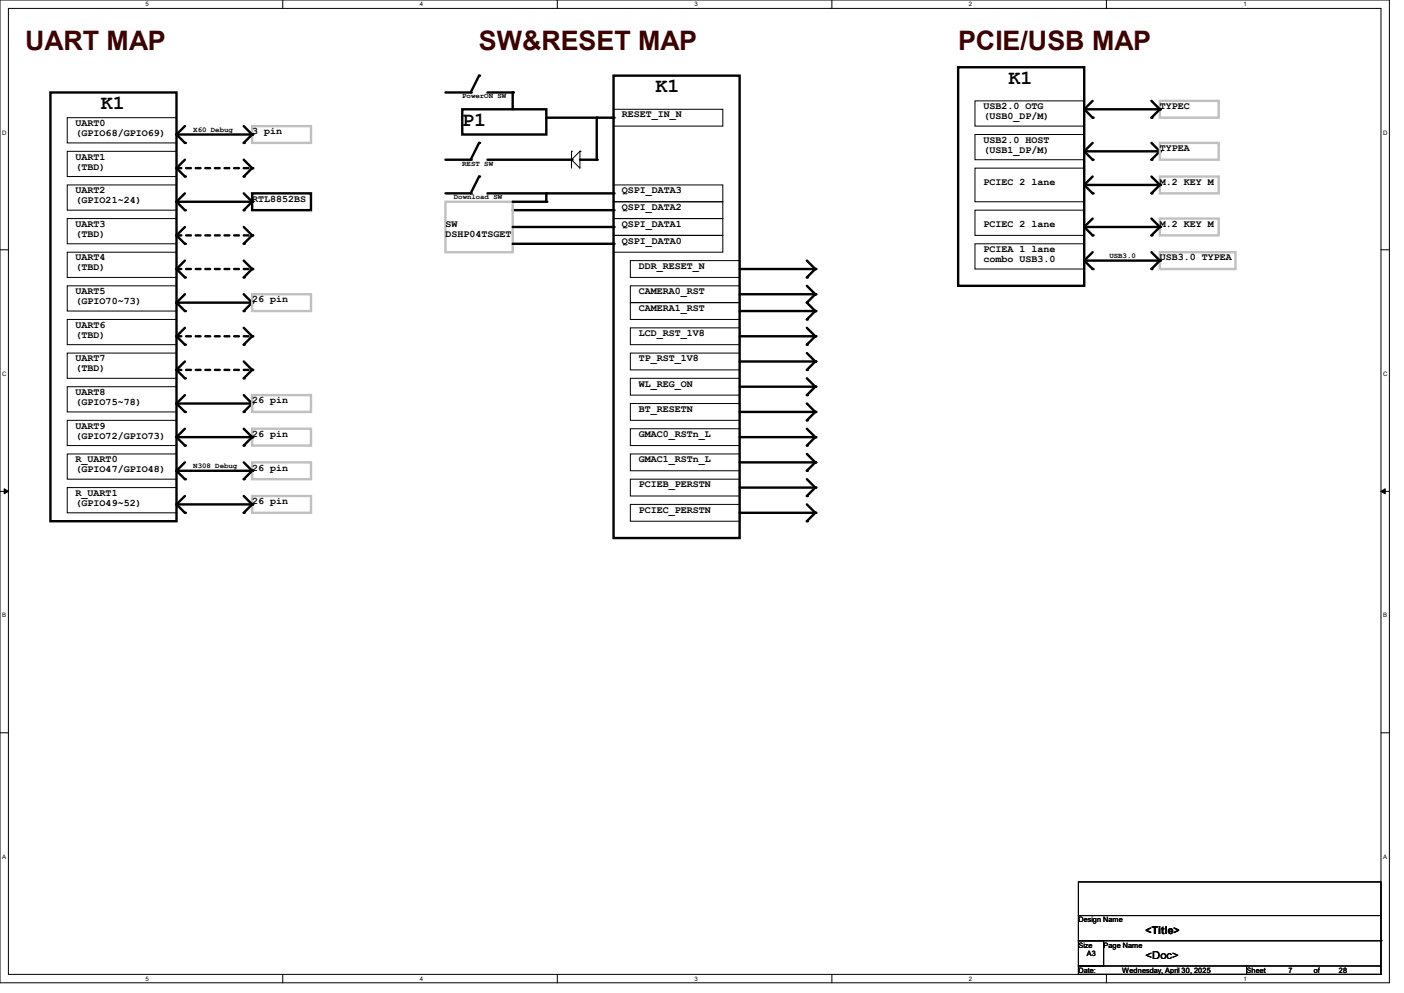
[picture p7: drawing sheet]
<svg xmlns="http://www.w3.org/2000/svg" width="297mm" height="210mm" viewBox="0 0 297 210" stroke-linecap="round" stroke-linejoin="round" font-family="sans-serif">
<path d="M0 0h293.9v207.9h-293.9zM1.8 1.8h290.3v204.3h-290.3z" fill="none" stroke="#000" stroke-width=".21"/>
<g fill="#fff">
<path d="M30.8 .2h.7v1.4h-.7z"/>
<path d="M30.8 206.2h.7v1.4h-.7z"/>
</g>
<path d="M59.8 0v1.8M59.8 206.1v1.8" fill="none" stroke="#000" stroke-width=".21"/>
<g fill="#fff">
<path d="M88.8 .2h.7v1.4h-.7z"/>
<path d="M88.8 206.2h.7v1.4h-.7z"/>
</g>
<path d="M117.9 0v1.8M117.9 206.1v1.8" fill="none" stroke="#000" stroke-width=".21"/>
<g fill="#fff">
<path d="M146.9 .2h.7v1.4h-.7z"/>
<path d="M146.9 206.2h.7v1.4h-.7z"/>
</g>
<path d="M176 0v1.8M176 206.1v1.8" fill="none" stroke="#000" stroke-width=".21"/>
<g fill="#fff">
<path d="M205 .2h.7v1.4h-.7z"/>
<path d="M205 206.2h.7v1.4h-.7z"/>
</g>
<path d="M234.1 0v1.8M234.1 206.1v1.8" fill="none" stroke="#000" stroke-width=".21"/>
<g fill="#fff">
<path d="M263.1 .2h.6v1.4h-.6z"/>
<path d="M263.1 206.2h.6v1.4h-.6z"/>
<path d="M.5 27.3h.9v1.4h-.9z"/>
<path d="M292.6 27.3h.9v1.4h-.9z"/>
<path d="M.5 78.4h.9v1.4h-.9z"/>
<path d="M292.6 78.4h.9v1.4h-.9z"/>
</g>
<path d="M0 52.8h1.8M292.1 52.8h1.8" fill="none" stroke="#000" stroke-width=".21"/>
<g fill="#fff">
<path d="M.5 129.5h.8v1.4h-.8z"/>
<path d="M292.6 129.5h.8v1.4h-.8z"/>
</g>
<path d="M0 103.9h1.8M292.1 103.9h1.8" fill="none" stroke="#000" stroke-width=".21"/>
<path d="M.9 103.4l.9 .5-.9 .5zM292.1 103.9l.9-.5v1z" fill="#000" stroke="#000" stroke-width=".21"/>
<g fill="#fff">
<path d="M.5 180.5h.8v1.4h-.8z"/>
<path d="M292.6 180.5h.8v1.4h-.8z"/>
</g>
<g fill="none" stroke="#000" stroke-width=".21">
<path d="M14.2 24.9h23.1v5.3h-23.1zM14.2 32h23.1v5.3h-23.1zM14.2 39.1h23.1v5.3h-23.1zM120.9 33.8h.1M120.9 32h.1M120.9 32v3.6M122.7 32h.1M122.7 32v3.6l-1.8-1.8M122.7 32l-1.8 1.8M129.8 23.1h23.1v3.6h-23.1zM129.8 39.1h23.1v3.6h-23.1zM206.2 35.6h23.2v7.1h-23.2z"/>
<path d="M206.2 21.3h23.2v5.4h-23.2zM206.2 28.4h23.2v5.4h-23.2zM14.2 46.2h23.1v5.4h-23.1zM14.2 53.3h23.1v5.4h-23.1zM129.8 42.7h23.1v3.5h-23.1zM129.8 46.2h23.1v3.6h-23.1zM129.8 49.8h23.1v3.5h-23.1zM133.3 55.1h23.2v3.6h-23.2zM206.2 44.4h23.2v5.4h-23.2zM206.2 51.6h23.2v5.3h-23.2zM14.2 60.5h23.1v5.3h-23.1zM14.2 67.6h23.1v5.3h-23.1z"/>
<path d="M14.2 74.7h23.1v5.3h-23.1zM133.3 60.5h23.2v3.5h-23.2zM133.3 64h23.2v3.6h-23.2zM133.3 69.3h23.2v3.6h-23.2zM133.3 74.7h23.2v3.5h-23.2zM14.2 81.8h23.1v5.3h-23.1zM14.2 88.9h23.1v5.3h-23.1zM14.2 96h23.1v5.3h-23.1zM133.3 80h23.2v3.6h-23.2zM133.3 85.3h23.2v3.6h-23.2zM133.3 90.7h23.2v3.5h-23.2zM133.3 96h23.2v3.6h-23.2z"/>
<path d="M14.2 103.1h23.1v5.4h-23.1zM133.3 101.3h23.2v3.6h-23.2zM133.3 106.7h23.2v3.5h-23.2zM0 155h1.8M292.1 155h1.8M228.1 186.5h64v7.1h-64zM228.1 193.6h64v5.4h-64zM228.1 199h5.4v5.3h-5.4zM292.1 199h.1M292.1 199v5.3M228.1 204.3h35.6v1.8h-35.6zM263.7 204.3h28.4v1.8h-28.4z"/>
</g>
<g fill="none" stroke="#000" stroke-width=".51">
<path d="M10.7 19.6h26.6v90.6h-26.6zM101.3 16l-1.7 3.6h-5.4M103.1 19.6h5.4v3.5M129.8 16h26.7v97.8h-26.7zM202.7 14.2h26.7v46.3h-26.7zM37.3 28.4h16M37.3 28.4l1.8 1.8M39.1 26.7l-1.8 1.7M39.1 33.8l-1.8 1.8 1.8 1.7M51.6 26.7l1.7 1.7M51.6 33.8l1.7 1.8-1.7 1.7M53.3 28.4l-1.7 1.8"/>
<path d="M97.8 23.1h17.8v5.3h-17.8zM101.3 30.2l-1.7 3.6h-5.4M101.3 37.3l-1.7 3.6h-5.4M103.1 33.8h17.8M115.6 24.9h14.2M126.2 24.9v8.9h-3.5M229.4 23.1h16M229.4 23.1l1.7 1.8M229.4 39.1h16M229.4 39.1l1.7 1.8M229.4 32h16M229.4 32l1.7 1.8"/>
<path d="M231.1 21.3l-1.7 1.8M231.1 37.3l-1.7 1.8M231.1 30.2l-1.7 1.8M243.6 21.3l1.8 1.8M243.6 37.3l1.8 1.8M243.6 30.2l1.8 1.8M245.4 23.1l-1.8 1.8M245.4 32l-1.8 1.8M245.4 39.1l-1.8 1.8M37.3 42.7h16M37.3 42.7l1.8 1.7M39.1 40.9l-1.8 1.8"/>
<path d="M39.1 48l-1.8 1.8 1.8 1.8M39.1 55.1l-1.8 1.8 1.8 1.8M51.6 40.9l1.7 1.8M51.6 48l1.7 1.8-1.7 1.8M51.6 55.1l1.7 1.8-1.7 1.8M53.3 40.9h12.5v3.5h-12.5zM53.3 42.7l-1.7 1.7M103.1 40.9h26.7M108.5 44.4h21.3M108.5 48h21.3M108.5 51.6h21.3M115.6 40.9v1.8h-7.1"/>
<path d="M156.5 56.9h16M170.7 55.1l1.8 1.8M172.5 56.9l-1.8 1.8M229.4 48h16M229.4 48l1.7 1.8M229.4 55.1h16M229.4 55.1l1.7 1.8M231.1 46.2l-1.7 1.8M231.1 53.3l-1.7 1.8M243.6 46.2l1.8 1.8M243.6 53.3l1.8 1.8M245.4 48l-1.8 1.8"/>
<path d="M245.4 55.1l-1.8 1.8M37.3 64h16M37.3 64l1.8 1.8M39.1 62.2l-1.8 1.8M39.1 69.3l-1.8 1.8 1.8 1.8M39.1 76.5l-1.8 1.7 1.8 1.8M51.6 62.2l1.7 1.8M51.6 69.3l1.7 1.8-1.7 1.8M51.6 76.5l1.7 1.7-1.7 1.8M53.3 64l-1.7 1.8M156.5 62.2h16M156.5 65.8h16"/>
<path d="M156.5 71.1h16M156.5 76.5h16M170.7 60.5l1.8 1.7M170.7 69.3l1.8 1.8M170.7 74.7l1.8 1.8M172.5 62.2l-1.8 1.8 1.8 1.8M172.5 65.8l-1.8 1.8M172.5 71.1l-1.8 1.8M172.5 76.5l-1.8 1.7M37.3 85.3h16M37.3 85.3l1.8 1.8M37.3 92.5h16"/>
<path d="M37.3 92.5l1.8 1.7M37.3 99.6h16M37.3 99.6l1.8 1.7M39.1 83.6l-1.8 1.7M39.1 90.7l-1.8 1.8M39.1 97.8l-1.8 1.8M51.6 83.6l1.7 1.7M51.6 90.7l1.7 1.8M51.6 97.8l1.7 1.8M53.3 85.3l-1.7 1.8M53.3 92.5l-1.7 1.7M53.3 99.6l-1.7 1.7"/>
<path d="M156.5 92.5h16M156.5 81.8h16M156.5 87.1h16M156.5 97.8h16M170.7 80l1.8 1.8M170.7 85.3l1.8 1.8M170.7 90.7l1.8 1.8M170.7 96l1.8 1.8M172.5 81.8l-1.8 1.8M172.5 87.1l-1.8 1.8M172.5 92.5l-1.8 1.7M172.5 97.8l-1.8 1.8"/>
<path d="M37.3 106.7h16M37.3 106.7l1.8 1.8M39.1 104.9l-1.8 1.8M51.6 104.9l1.7 1.8M53.3 106.7l-1.7 1.8M156.5 103.1h16M156.5 108.5h16M170.7 101.3l1.8 1.8M170.7 106.7l1.8 1.8M172.5 103.1l-1.8 1.8M172.5 108.5l-1.8 1.7"/>
</g>
<path d="M53.3 26.7h12.5v3.5h-12.5zM245.4 21.3h12.4v3.6h-12.4zM245.4 37.3h12.4v3.6h-12.4zM245.4 30.2h12.4v3.6h-12.4zM94.2 42.7h14.3v10.6h-14.3zM245.4 53.3h16v3.6h-16zM245.4 46.2h12.4v3.6h-12.4zM53.3 62.2h12.5v3.6h-12.5zM53.3 83.6h12.5v3.5h-12.5zM53.3 90.7h12.5v3.5h-12.5zM53.3 97.8h12.5v3.5h-12.5zM53.3 104.9h12.5v3.6h-12.5z" fill="none" stroke="#c0c0c0" stroke-width=".51"/>
<g fill="#000">
<circle cx="99.6" cy="19.6" r=".25"/>
<circle cx="101.3" cy="16" r=".25"/>
<circle cx="108.5" cy="19.6" r=".25"/>
<circle cx="37.3" cy="28.4" r=".25"/>
<circle cx="37.3" cy="35.6" r=".25"/>
<circle cx="39.1" cy="37.3" r=".25"/>
<circle cx="39.1" cy="30.2" r=".25"/>
<circle cx="51.6" cy="37.3" r=".25"/>
<circle cx="51.6" cy="30.2" r=".25"/>
<circle cx="53.3" cy="28.4" r=".25"/>
<circle cx="53.3" cy="35.6" r=".25"/>
<circle cx="99.6" cy="33.8" r=".25"/>
<circle cx="101.3" cy="30.2" r=".25"/>
<circle cx="101.3" cy="37.3" r=".25"/>
<circle cx="120.9" cy="33.8" r=".25"/>
<circle cx="126.2" cy="33.8" r=".25"/>
<circle cx="126.2" cy="24.9" r=".25"/>
<circle cx="129.8" cy="24.9" r=".25"/>
<circle cx="229.4" cy="32" r=".25"/>
<circle cx="229.4" cy="23.1" r=".25"/>
<circle cx="229.4" cy="39.1" r=".25"/>
<circle cx="231.1" cy="24.9" r=".25"/>
<circle cx="231.1" cy="33.8" r=".25"/>
<circle cx="243.6" cy="24.9" r=".25"/>
<circle cx="243.6" cy="33.8" r=".25"/>
<circle cx="245.4" cy="23.1" r=".25"/>
<circle cx="245.4" cy="32" r=".25"/>
<circle cx="245.4" cy="39.1" r=".25"/>
<circle cx="37.3" cy="49.8" r=".25"/>
<circle cx="37.3" cy="42.7" r=".25"/>
<circle cx="37.3" cy="56.9" r=".25"/>
<circle cx="39.1" cy="51.6" r=".25"/>
<circle cx="39.1" cy="44.5" r=".25"/>
<circle cx="39.1" cy="58.7" r=".25"/>
<circle cx="51.6" cy="44.5" r=".25"/>
<circle cx="51.6" cy="51.6" r=".25"/>
<circle cx="51.6" cy="58.7" r=".25"/>
<circle cx="53.3" cy="42.7" r=".25"/>
<circle cx="53.3" cy="49.8" r=".25"/>
<circle cx="53.3" cy="56.9" r=".25"/>
<circle cx="99.6" cy="40.9" r=".25"/>
<circle cx="115.6" cy="42.7" r=".25"/>
<circle cx="115.6" cy="40.9" r=".25"/>
<circle cx="129.8" cy="40.9" r=".25"/>
<circle cx="129.8" cy="44.4" r=".25"/>
<circle cx="129.8" cy="48" r=".25"/>
<circle cx="129.8" cy="51.6" r=".25"/>
<circle cx="170.7" cy="58.7" r=".25"/>
<circle cx="172.5" cy="56.9" r=".25"/>
<circle cx="229.4" cy="48" r=".25"/>
<circle cx="229.4" cy="55.1" r=".25"/>
<circle cx="231.1" cy="49.8" r=".25"/>
<circle cx="231.1" cy="56.9" r=".25"/>
<circle cx="231.1" cy="40.9" r=".25"/>
<circle cx="243.6" cy="56.9" r=".25"/>
<circle cx="243.6" cy="49.8" r=".25"/>
<circle cx="243.6" cy="40.9" r=".25"/>
<circle cx="245.4" cy="48" r=".25"/>
<circle cx="245.4" cy="55.1" r=".25"/>
<circle cx="37.3" cy="71.1" r=".25"/>
<circle cx="37.3" cy="78.2" r=".25"/>
<circle cx="37.3" cy="64" r=".25"/>
<circle cx="39.1" cy="72.9" r=".25"/>
<circle cx="39.1" cy="65.8" r=".25"/>
<circle cx="51.6" cy="72.9" r=".25"/>
<circle cx="51.6" cy="65.8" r=".25"/>
<circle cx="53.3" cy="64" r=".25"/>
<circle cx="53.3" cy="71.1" r=".25"/>
<circle cx="53.3" cy="78.2" r=".25"/>
<circle cx="170.7" cy="64" r=".25"/>
<circle cx="170.7" cy="67.6" r=".25"/>
<circle cx="170.7" cy="78.2" r=".25"/>
<circle cx="170.7" cy="72.9" r=".25"/>
<circle cx="172.5" cy="65.8" r=".25"/>
<circle cx="172.5" cy="71.1" r=".25"/>
<circle cx="172.5" cy="76.5" r=".25"/>
<circle cx="172.5" cy="62.2" r=".25"/>
<circle cx="37.3" cy="85.3" r=".25"/>
<circle cx="37.3" cy="92.5" r=".25"/>
<circle cx="37.3" cy="99.6" r=".25"/>
<circle cx="39.1" cy="87.1" r=".25"/>
<circle cx="39.1" cy="80" r=".25"/>
<circle cx="39.1" cy="94.2" r=".25"/>
<circle cx="51.6" cy="87.1" r=".25"/>
<circle cx="51.6" cy="80" r=".25"/>
<circle cx="51.6" cy="94.2" r=".25"/>
<circle cx="53.3" cy="92.5" r=".25"/>
<circle cx="53.3" cy="85.3" r=".25"/>
<circle cx="53.3" cy="99.6" r=".25"/>
<circle cx="170.7" cy="94.2" r=".25"/>
<circle cx="170.7" cy="99.6" r=".25"/>
<circle cx="170.7" cy="83.6" r=".25"/>
<circle cx="170.7" cy="88.9" r=".25"/>
<circle cx="172.5" cy="81.8" r=".25"/>
<circle cx="172.5" cy="87.1" r=".25"/>
<circle cx="172.5" cy="97.8" r=".25"/>
<circle cx="172.5" cy="92.5" r=".25"/>
<circle cx="37.3" cy="106.7" r=".25"/>
<circle cx="39.1" cy="101.3" r=".25"/>
<circle cx="39.1" cy="108.5" r=".25"/>
<circle cx="51.6" cy="108.5" r=".25"/>
<circle cx="51.6" cy="101.3" r=".25"/>
<circle cx="53.3" cy="106.7" r=".25"/>
<circle cx="170.7" cy="104.9" r=".25"/>
<circle cx="170.7" cy="110.2" r=".25"/>
<circle cx="172.5" cy="103.1" r=".25"/>
<circle cx="172.5" cy="108.5" r=".25"/>
</g>
<path d="M37.3 35.6h16M37.3 49.8h16M37.3 56.9h16M37.3 71.1h16M37.3 78.2h16" fill="none" stroke="#000" stroke-width=".51" stroke-dasharray="1 1"/>
<g fill="#000" stroke-dasharray="1 1">
<circle cx="53.3" cy="35.6" r=".25"/>
<circle cx="53.3" cy="49.8" r=".25"/>
<circle cx="53.3" cy="56.9" r=".25"/>
<circle cx="53.3" cy="71.1" r=".25"/>
<circle cx="53.3" cy="78.2" r=".25"/>
</g>
<g font-size="5.7" fill="#400000">
<text x="5.3" y="10.6">UART MAP</text>
<text x="101.3" y="10.6">SW&amp;RESET MAP</text>
<text x="202.7" y="10.6">PCIE/USB MAP</text>
</g>
<g font-size="4.2">
<text x="213.4" y="17.8">K1</text>
<text x="21.3" y="23.1">K1</text>
<text x="138.7" y="19.6">K1</text>
<text x="97.8" y="26.7">P1</text>
</g>
<g font-size="2.3">
<text x="242.4" y="197.5">&lt;Title&gt;</text>
<text x="242.4" y="202.8">&lt;Doc&gt;</text>
</g>
<g font-size="2.1">
<text x="208" y="23.1">USB2.0 OTG</text>
<text x="245.4" y="23.1">TYPEC</text>
<text x="16" y="26.6">UART0</text>
<text x="16" y="28.7">(GPIO68/GPIO69)</text>
<text x="53.3" y="28.4">3 pin</text>
<text x="131.6" y="24.8">RESET_IN_N</text>
<text x="208" y="25.2">(USB0_DP/M)</text>
<text x="16" y="33.7">UART1</text>
<text x="16" y="35.9">(TBD)</text>
<text x="208" y="30.2">USB2.0 HOST</text>
<text x="208" y="32.3">(USB1_DP/M)</text>
<text x="245.4" y="32">TYPEA</text>
<text x="16" y="40.9">UART2</text>
<text x="131.6" y="40.9">QSPI_DATA3</text>
<text x="208" y="39.1">PCIEC 2 lane</text>
<text x="245.4" y="39.1">M.2 KEY M</text>
<text x="16" y="43">(GPIO21~24)</text>
<text x="16" y="48">UART3</text>
<text x="53.3" y="42.6">RTL8852BS</text>
<text x="94.2" y="48">SW</text>
<text x="131.6" y="44.4">QSPI_DATA2</text>
<text x="131.6" y="48">QSPI_DATA1</text>
<text x="208" y="48">PCIEC 2 lane</text>
<text x="245.4" y="48">M.2 KEY M</text>
<text x="16" y="50.1">(TBD)</text>
<text x="94.2" y="50.1">DSHP04TSGET</text>
<text x="131.6" y="51.5">QSPI_DATA0</text>
<text x="208" y="53.3">PCIEA 1 lane</text>
<text x="16" y="55.1">UART4</text>
<text x="16" y="57.2">(TBD)</text>
<text x="135.1" y="56.9">DDR_RESET_N</text>
<text x="208" y="55.4">combo USB3.0</text>
<text x="245.4" y="55.1">USB3.0 TYPEA</text>
<text x="16" y="62.2">UART5</text>
<text x="16" y="64.3">(GPIO70~73)</text>
<text x="53.3" y="64">26 pin</text>
<text x="135.1" y="62.2">CAMERA0_RST</text>
<text x="135.1" y="65.7">CAMERA1_RST</text>
<text x="16" y="69.3">UART6</text>
<text x="16" y="71.4">(TBD)</text>
<text x="135.1" y="71.1">LCD_RST_1V8</text>
<text x="16" y="76.4">UART7</text>
<text x="135.1" y="76.4">TP_RST_1V8</text>
<text x="16" y="78.5">(TBD)</text>
<text x="16" y="83.5">UART8</text>
<text x="135.1" y="81.7">WL_REG_ON</text>
<text x="16" y="85.6">(GPIO75~78)</text>
<text x="53.3" y="85.3">26 pin</text>
<text x="135.1" y="87.1">BT_RESETN</text>
<text x="16" y="90.6">UART9</text>
<text x="16" y="92.8">(GPIO72/GPIO73)</text>
<text x="53.3" y="92.4">26 pin</text>
<text x="135.1" y="92.4">GMAC0_RSTn_L</text>
<text x="16" y="97.7">R_UART0</text>
<text x="16" y="99.9">(GPIO47/GPIO48)</text>
<text x="53.3" y="99.5">26 pin</text>
<text x="135.1" y="97.7">GMAC1_RSTn_L</text>
<text x="16" y="104.9">R_UART1</text>
<text x="16" y="107">(GPIO49~52)</text>
<text x="53.3" y="106.6">26 pin</text>
<text x="135.1" y="103.1">PCIEB_PERSTN</text>
<text x="135.1" y="108.4">PCIEC_PERSTN</text>
</g>
<g font-size="1.6">
<text x="97.8" y="20.8">PowerON SW</text>
<text x="40.9" y="27.9">X60 Debug</text>
<text x="97.8" y="35.1">REST SW</text>
<text x="96" y="42.2">Download SW</text>
<text x="234.7" y="54.6">USB3.0</text>
<text x="40.9" y="99.1">N308 Debug</text>
<text x="228.1" y="195.1">Design Name</text>
<text x="228.1" y="200.4">Size</text>
<text x="229.9" y="202.2">A3</text>
<text x="233.5" y="200.4">Page Name</text>
<text x="228.1" y="205.7">Date:</text>
<text x="237.4" y="205.7">Wednesday, April 30, 2025</text>
<text x="263.7" y="205.7">Sheet</text>
<text x="272.6" y="205.7">7</text>
<text x="277.9" y="205.7">of</text>
<text x="283.2" y="205.7">28</text>
</g>
<g font-size="1.3">
<text x="30.8" y="1.3">5</text>
<text x="88.8" y="1.3">4</text>
<text x="146.9" y="1.3">3</text>
<text x="205" y="1.3">2</text>
<text x="263.1" y="1.3">1</text>
<text x=".5" y="28.4">D</text>
<text x="292.6" y="28.4">D</text>
<text x=".5" y="79.5">C</text>
<text x="292.6" y="79.5">C</text>
<text x=".5" y="130.6">B</text>
<text x="292.6" y="130.6">B</text>
<text x=".5" y="181.7">A</text>
<text x="292.6" y="181.7">A</text>
<text x="30.8" y="207.4">5</text>
<text x="88.8" y="207.4">4</text>
<text x="146.9" y="207.4">3</text>
<text x="205" y="207.4">2</text>
<text x="263.1" y="207.4">1</text>
</g>
</svg>
